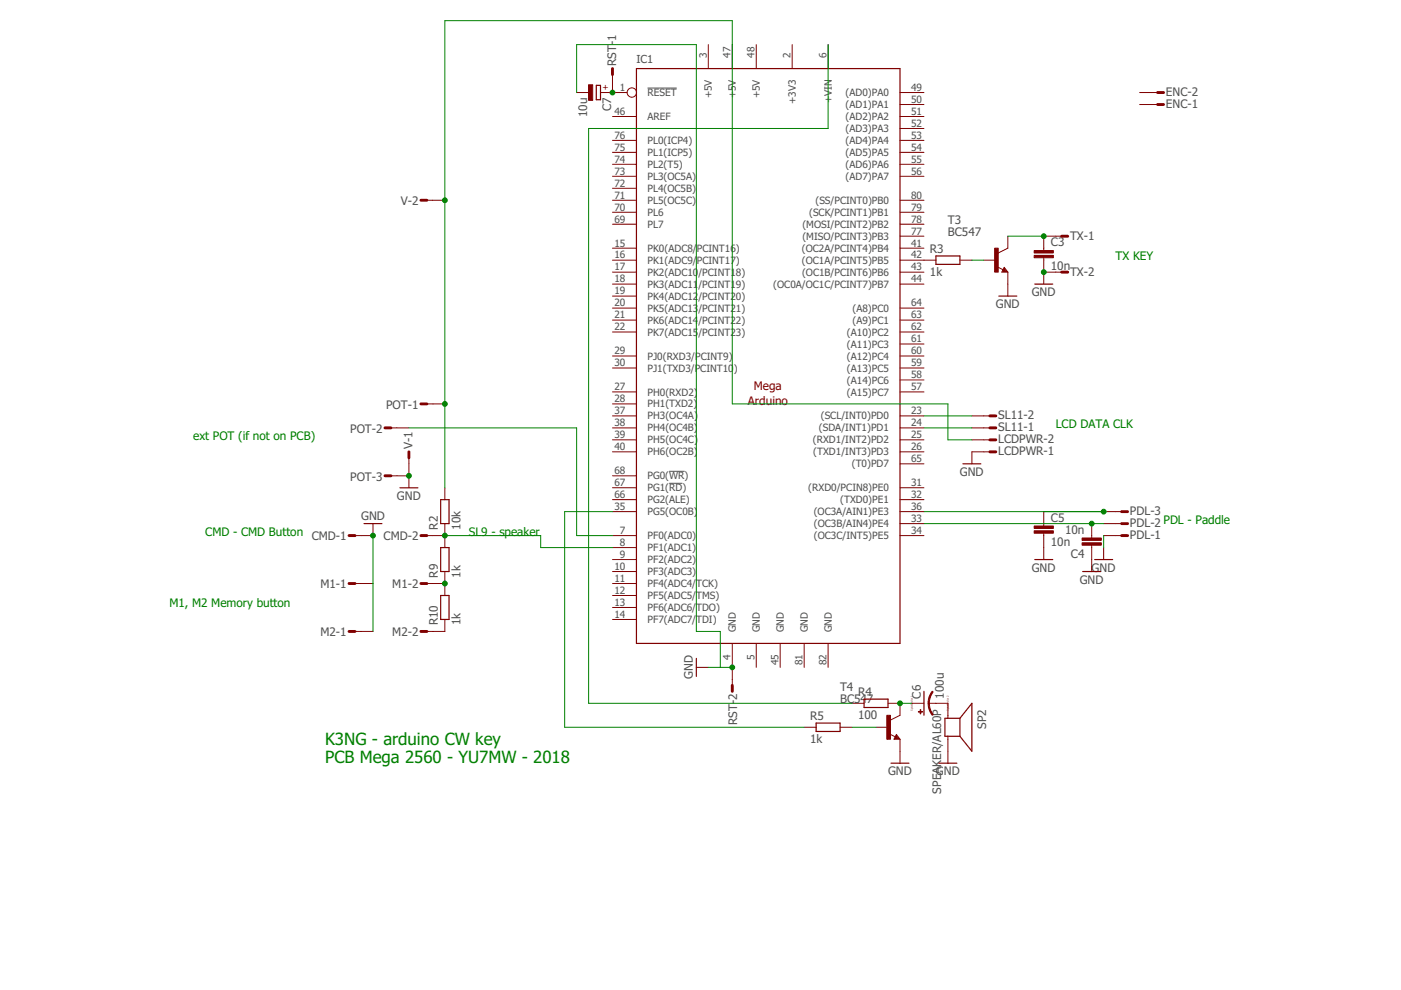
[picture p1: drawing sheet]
<svg xmlns="http://www.w3.org/2000/svg" width="297mm" height="210mm" viewBox="0 0 297 210" stroke-linecap="round" stroke-linejoin="round" font-family="sans-serif">
<path d="M137.3 18.7h6.2M141.9 99.9h3.2M141.9 102.5h2.8" fill="none" stroke="#505050" stroke-width=".21"/>
<g fill="none" stroke="#800000" stroke-width=".25">
<path d="M126.4 18.1h.9v3h-.9zM134.9 14.5h55.9v121.9h-55.9zM198.4 54.3h5.1v1.7h-5.1zM212.9 57.2l.1 .2h-.3l.2-.5 .5 .7h-.7M211.8 62.8h3.8M219.4 60.2h3.8M204.2 98.3h3.8M77.2 111h3.8M84.8 103.4h3.8M93.4 116.1h1.8v5.1h-1.8zM93.4 105.9h1.8v5.1h-1.8zM219.4 118.6h3.8"/>
<path d="M232.1 118.6h3.8M93.4 126.3h1.8v5h-1.8zM147.6 139.6v3.8M229.6 121.2h3.8M173 153.3h5.1v1.8h-5.1zM183.2 148.2h5.1v1.8h-5.1zM190.1 156.2l.1 .3h-.4l.3-.5 .5 .6h-.8M195.9 146.6v5.1M203.5 152.3v3.8M203.5 152.3h-3.2v3.8h3.2M203.5 152.3l2.6-3.2v10.2l-2.6-3.2M188.9 161.8h3.8"/>
<path d="M199.1 161.8h3.8"/>
</g>
<g fill="none" stroke="#800000" stroke-width=".21">
<path d="M122.3 19.6h2.5M127.3 19.6h5.7M129.9 15.8v3.8M150.2 9.5v5M155.3 9.5v5M160.3 9.5v5M168 9.5v5M175.6 9.5v5M190.8 19.6h5.1M241.6 19.6h3.8M129.9 37.4h5M129.9 34.8h5"/>
<path d="M129.9 32.3h5M129.9 29.8h5M129.9 24.7h5M129.9 39.9h5M190.8 37.4h5.1M190.8 34.8h5.1M190.8 32.3h5.1M190.8 29.8h5.1M190.8 27.2h5.1M190.8 24.7h5.1M190.8 22.2h5.1M241.6 22.2h3.8"/>
<path d="M90.5 42.5h3.8M129.9 55.2h5M129.9 57.7h5M129.9 52.6h5M129.9 45h5M129.9 42.5h5M129.9 47.5h5M190.8 55.2h7.6M190.8 57.7h5.1M190.8 50.1h5.1M190.8 52.6h5.1M190.8 45h5.1"/>
<path d="M190.8 42.5h5.1M190.8 47.5h5.1M203.5 55.2h2.6M208.6 55.2h2.5M211.4 56.6l1.3 .6M212.9 56.7l.8 1h-1.3zM213.7 50.1v2.5l-2.1 1M213.7 57.7v5.1M221.3 54.7v5.5M221.3 57.7h3.8M225.1 50.1h-3.8v3M129.9 60.2h5"/>
<path d="M129.9 75.5h5M129.9 78h5M129.9 62.8h5M129.9 65.3h5M129.9 67.9h5M129.9 70.4h5M190.8 60.2h5.1M190.8 75.5h5.1M190.8 78h5.1M190.8 65.3h5.1M190.8 67.9h5.1M190.8 70.4h5.1"/>
<path d="M190.8 72.9h5.1M82.9 90.7h3.8M86.7 97.1v6.3M90.5 85.6h3.8M129.9 90.7h5M129.9 88.2h5M129.9 83.1h5M129.9 85.6h5M129.9 93.3h5M129.9 95.8h5M190.8 90.7h5.1M190.8 88.2h5.1"/>
<path d="M190.8 83.1h5.1M190.8 93.3h5.1M190.8 95.8h5.1M190.8 80.6h5.1M190.8 98.3h5.1M206.1 90.7h3.8M206.1 88.2h3.8M206.1 93.3h3.8M209.9 95.8h-3.8v2.5M79.1 111v2.6h-3.8M82.9 100.9h3.8M90.5 113.6h3.8"/>
<path d="M94.3 103.4v2.5M94.3 111v5.1M129.9 113.6h5M129.9 108.5h5M129.9 118.6h5M129.9 116.1h5M129.9 103.4h5M129.9 105.9h5M129.9 100.9h5M190.8 113.6h5.1M190.8 111h5.1M190.8 108.5h5.1"/>
<path d="M190.8 103.4h5.1M190.8 105.9h5.1M221.3 108.5v3M221.3 113.1v5.5M231.5 111v3.1M231.5 115.6v5.6M234 113.6h3.8M234 111h3.8M234 108.5h3.8M234 116.1v2.5M75.3 123.7h3.8M75.3 133.9h3.8"/>
<path d="M90.5 123.7h3.8M94.3 121.2v5.1M94.3 131.3v2.6h-3.8M129.9 123.7h5M129.9 121.2h5M129.9 126.3h5M129.9 128.8h5M129.9 131.3h5M155.3 136.4v8.9M160.3 136.4v5.1M165.4 136.4v5.1M170.5 136.4v5.1"/>
<path d="M175.6 136.4v5.1M147.6 141.5h2.6M170.5 154.2h2.5M178.1 154.2h2.6M180.7 149.1h2.5M185.7 154.2h2.6M188.3 149.1h2.5v2.6l-2 1M188.6 155.6l1.2 .6M190.1 155.7l.7 1h-1.3zM190.8 156.7v5.1M193.4 149.1h2.5M196.9 149.1h4.1v3.2"/>
<path d="M201 156.1v5.7"/>
<circle cx="134" cy="19.6" r=".99"/>
</g>
<g fill="#800000" stroke="#800000" stroke-width=".21">
<path d="M219.3 54.1h4v.6h-4z"/>
<path d="M219.3 53.1h4v.5h-4z"/>
<path d="M229.4 114.1h4.1v.5h-4.1z"/>
<path d="M229.4 115.1h4.1v.5h-4.1z"/>
<path d="M219.3 112.5h4v.6h-4z"/>
<path d="M219.3 111.5h4v.5h-4z"/>
<path d="M195.1 150.5h.1v.9h-.1z"/>
<path d="M194.7 150.9h.9v.1h-.9z"/>
<path d="M210.9 52.6h.7v5.1h-.7z"/>
<path d="M188 151.7h.8v5h-.8z"/>
<path d="M124.8 18h.9v3.3h-.9z"/>
</g>
<g fill="#800000" stroke="#800000" stroke-width=".21">
<path d="M197.7 146.6l.1 .1-.6 1.4-.2 1h-.2l.2-1.3z" fill-rule="evenodd"/>
<path d="M196.8 149.1h.2l.2 1 .6 1.4-.1 .2-.7-1.2z" fill-rule="evenodd"/>
</g>
<g fill="none" stroke="#800000" stroke-width=".61">
<path d="M129.9 14.5v1.3M245.4 19.6h1.3M245.4 22.2h1.3M89.2 42.5h1.3M225.1 50.1h1.3M225.1 57.7h1.3M81.6 90.7h1.3M86.7 95.8v1.3M89.2 85.6h1.3M209.9 90.7h1.2M209.9 88.2h1.2M209.9 95.8h1.2"/>
<path d="M209.9 93.3h1.2M74 113.6h1.3M81.6 100.9h1.3M89.2 113.6h1.3M237.8 113.6h1.3M237.8 111h1.3M237.8 108.5h1.3M74 133.9h1.3M74 123.7h1.3M89.2 133.9h1.3M89.2 123.7h1.3M155.3 145.3v1.3"/>
</g>
<g fill="none" stroke="#008000" stroke-width=".21">
<path d="M122.3 19.6v-10.1h25.3v124.4h5.1v7.6M175.6 9.5v17.7h-50.8v121.9h55.9M206.1 55.2h2.5M213.7 50.1h7.6M86.7 90.7h35.6v22.9h7.6M195.9 88.2h10.2M195.9 90.7h10.2M206.1 93.3h-5.1v-7.7h-45.7v-81.2h-61v99M79.1 113.6v20.3M94.3 113.6h20.3v2.5h15.3M129.9 108.5h-10.2v45.7h50.8M195.9 108.5h38.1"/>
<path d="M195.9 111h38.1M234 113.6v2.5M150.2 141.5h5.1M180.7 154.2h5M190.8 149.1h2.6"/>
</g>
<g fill="#008000" stroke="#008000" stroke-width=".21">
<circle cx="221.3" cy="50.1" r=".51"/>
<circle cx="190.8" cy="149.1" r=".51"/>
<circle cx="221.3" cy="57.7" r=".51"/>
<circle cx="155.3" cy="141.5" r=".51"/>
<circle cx="79.1" cy="113.6" r=".51"/>
<circle cx="86.7" cy="100.9" r=".51"/>
<circle cx="129.9" cy="19.6" r=".51"/>
<circle cx="234" cy="108.5" r=".51"/>
<circle cx="231.5" cy="111" r=".51"/>
<circle cx="94.3" cy="113.6" r=".51"/>
<circle cx="94.3" cy="123.7" r=".51"/>
<circle cx="94.3" cy="85.6" r=".51"/>
<circle cx="94.3" cy="42.5" r=".51"/>
</g>
<g font-size="3.6" fill="#008000">
<text x="68.9" y="158">K3NG - arduino CW key</text>
<text x="68.9" y="161.8">PCB Mega 2560 - YU7MW - 2018</text>
</g>
<g font-size="2.5" fill="#505050">
<text x="130.6" y="8.7" transform="rotate(-90 130.6 8.7)">1</text>
<text x="130.6" y="14" transform="rotate(-90 130.6 14)">RST-</text>
<text x="129.6" y="23.6" transform="rotate(-90 129.6 23.6)">C7</text>
<text x="247.2" y="22.9">ENC-1</text>
<text x="247.2" y="20.4">ENC-2</text>
<text x="124.5" y="24.9" transform="rotate(-90 124.5 24.9)">10u</text>
<text x="85" y="43.5">V-2</text>
<text x="201" y="47.5">T3</text>
<text x="197.2" y="53.7">R3</text>
<text x="201" y="50.1">BC547</text>
<text x="222.8" y="52.2">C3</text>
<text x="226.9" y="50.8">TX-1</text>
<text x="197.2" y="58.5">1k</text>
<text x="222.8" y="57.3">10n</text>
<text x="226.9" y="58.5">TX-2</text>
<text x="211.1" y="65.3">GND</text>
<text x="218.8" y="62.8">GND</text>
<text x="81.9" y="86.7">POT-1</text>
<text x="211.6" y="88.9">SL11-2</text>
<text x="74.2" y="91.7">POT-2</text>
<text x="87.5" y="95.3" transform="rotate(-90 87.5 95.3)">V-1</text>
<text x="211.6" y="91.5">SL11-1</text>
<text x="211.6" y="94">LCDPWR-2</text>
<text x="74.2" y="101.9">POT-3</text>
<text x="203.5" y="100.9">GND</text>
<text x="211.6" y="96.6">LCDPWR-1</text>
<text x="84.2" y="105.9">GND</text>
<text x="76.6" y="110.3">GND</text>
<text x="92.8" y="112.3" transform="rotate(-90 92.8 112.3)">R2</text>
<text x="97.6" y="112.3" transform="rotate(-90 97.6 112.3)">10k</text>
<text x="222.8" y="110.6">C5</text>
<text x="225.8" y="113.2">10n</text>
<text x="239.6" y="111.8">PDL-2</text>
<text x="239.6" y="109.3">PDL-3</text>
<text x="66.1" y="114.6">CMD-1</text>
<text x="81.3" y="114.6">CMD-2</text>
<text x="222.8" y="115.7">10n</text>
<text x="227.1" y="118.3">C4</text>
<text x="239.6" y="114.3">PDL-1</text>
<text x="67.9" y="124.7">M1-1</text>
<text x="83.2" y="124.7">M1-2</text>
<text x="92.8" y="122.5" transform="rotate(-90 92.8 122.5)">R9</text>
<text x="97.6" y="122.5" transform="rotate(-90 97.6 122.5)">1k</text>
<text x="218.8" y="121.2">GND</text>
<text x="228.9" y="123.7">GND</text>
<text x="231.5" y="121.2">GND</text>
<text x="67.9" y="134.9">M2-1</text>
<text x="83.2" y="134.9">M2-2</text>
<text x="92.8" y="132.6" transform="rotate(-90 92.8 132.6)">R10</text>
<text x="97.6" y="132.6" transform="rotate(-90 97.6 132.6)">1k</text>
<text x="146.9" y="144" transform="rotate(-90 146.9 144)">GND</text>
<text x="156.3" y="148.4" transform="rotate(-90 156.3 148.4)">2</text>
<text x="178.1" y="149.1">BC547</text>
<text x="178.1" y="146.6">T4</text>
<text x="181.9" y="147.6">R4</text>
<text x="195.3" y="148.1" transform="rotate(-90 195.3 148.1)">C6</text>
<text x="200.1" y="148.1" transform="rotate(-90 200.1 148.1)">100u</text>
<text x="156.3" y="153.8" transform="rotate(-90 156.3 153.8)">RST-</text>
<text x="171.8" y="152.7">R5</text>
<text x="181.9" y="152.4">100</text>
<text x="209.1" y="154.5" transform="rotate(-90 209.1 154.5)">SP2</text>
<text x="171.8" y="157.5">1k</text>
<text x="199.6" y="161.1" transform="rotate(-90 199.6 161.1)">ER/AL60P</text>
<text x="188.3" y="164.4">GND</text>
<text x="198.4" y="164.4">GND</text>
<text x="199.6" y="168.3" transform="rotate(-90 199.6 168.3)">SPEAK</text>
</g>
<g font-size="2.5" fill="#008000">
<text x="236.5" y="55.2">TX KEY</text>
<text x="41" y="93.3">ext POT (if not on PCB)</text>
<text x="223.8" y="90.7">LCD DATA CLK</text>
<text x="43.5" y="113.6">CMD - CMD Button</text>
<text x="99.4" y="113.6">SL9 - speaker</text>
<text x="246.7" y="111">PDL - Paddle</text>
<text x="35.9" y="128.8">M1, M2 Memory button</text>
</g>
<g font-size="2.5" fill="#800000">
<text x="159.8" y="82.6">Mega</text>
<text x="158.6" y="85.9">Arduino</text>
</g>
<text font-size="2.3" fill="#505050" x="134.9" y="13.3">IC1</text>
<g font-size="2.1" fill="#505050">
<text x="149.8" y="12.2" transform="rotate(-90 149.8 12.2)">3</text>
<text x="154.9" y="12.2" transform="rotate(-90 154.9 12.2)">47</text>
<text x="160" y="12.2" transform="rotate(-90 160 12.2)">48</text>
<text x="167.6" y="12.2" transform="rotate(-90 167.6 12.2)">2</text>
<text x="175.2" y="12.2" transform="rotate(-90 175.2 12.2)">6</text>
<text x="131.4" y="19.3">1</text>
<text x="137.3" y="20.4">RESET</text>
<text x="150.9" y="20.8" transform="rotate(-90 150.9 20.8)">+5V</text>
<text x="156" y="20.8" transform="rotate(-90 156 20.8)">+5V</text>
<text x="161.1" y="20.8" transform="rotate(-90 161.1 20.8)">+5V</text>
<text x="168.7" y="22" transform="rotate(-90 168.7 22)">+3V3</text>
<text x="176.3" y="21.9" transform="rotate(-90 176.3 21.9)">+VIN</text>
<text x="179.3" y="22.9">(AD1)PA1</text>
<text x="179.3" y="20.4">(AD0)PA0</text>
<text x="193.2" y="21.8">50</text>
<text x="193.2" y="19.3">49</text>
<text x="130.3" y="24.3">46</text>
<text x="130.3" y="29.4">76</text>
<text x="137.3" y="25.5">AREF</text>
<text x="179.3" y="28">(AD3)PA3</text>
<text x="179.3" y="25.5">(AD2)PA2</text>
<text x="193.2" y="29.4">53</text>
<text x="193.2" y="26.9">52</text>
<text x="193.2" y="24.3">51</text>
<text x="130.3" y="32">75</text>
<text x="130.3" y="34.5">74</text>
<text x="137.3" y="30.5">PL0(ICP4)</text>
<text x="137.3" y="33.1">PL1(ICP5)</text>
<text x="137.3" y="35.6">PL2(T5)</text>
<text x="179.3" y="35.6">(AD6)PA6</text>
<text x="179.3" y="33.1">(AD5)PA5</text>
<text x="179.3" y="30.5">(AD4)PA4</text>
<text x="193.2" y="34.5">55</text>
<text x="193.2" y="32">54</text>
<text x="130.3" y="37">73</text>
<text x="130.3" y="39.6">72</text>
<text x="137.3" y="38.2">PL3(OC5A)</text>
<text x="137.3" y="40.7">PL4(OC5B)</text>
<text x="179.3" y="38.2">(AD7)PA7</text>
<text x="193.2" y="37">56</text>
<text x="130.3" y="42.1">71</text>
<text x="130.3" y="44.7">70</text>
<text x="130.3" y="47.2">69</text>
<text x="137.3" y="43.2">PL5(OC5C)</text>
<text x="137.3" y="45.8">PL6</text>
<text x="171.5" y="45.8">(SCK/PCINT1)PB1</text>
<text x="172.9" y="43.2">(SS/PCINT0)PB0</text>
<text x="193.2" y="44.7">79</text>
<text x="193.2" y="42.1">80</text>
<text x="193.2" y="47.2">78</text>
<text x="130.3" y="52.3">15</text>
<text x="137.3" y="53.4">PK0(ADC8/</text>
<text x="137.3" y="48.3">PL7</text>
<text x="147.7" y="53.4">PCINT16)</text>
<text x="170" y="53.4">(OC2A/PCINT4)PB4</text>
<text x="170.1" y="50.8">(MISO/PCINT3)PB3</text>
<text x="170.1" y="48.3">(MOSI/PCINT2)PB2</text>
<text x="193.2" y="49.7">77</text>
<text x="193.2" y="52.3">41</text>
<text x="130.3" y="54.8">16</text>
<text x="130.3" y="57.3">17</text>
<text x="130.3" y="59.9">18</text>
<text x="137.3" y="55.9">PK1(ADC9/</text>
<text x="137.3" y="58.5">PK2(ADC10</text>
<text x="147.7" y="55.9">PCINT17)</text>
<text x="148.1" y="58.5">/PCINT18)</text>
<text x="170" y="55.9">(OC1A/PCINT5)PB5</text>
<text x="170" y="58.5">(OC1B/PCINT6)PB6</text>
<text x="193.2" y="54.8">42</text>
<text x="193.2" y="57.3">43</text>
<text x="193.2" y="59.9">44</text>
<text x="130.3" y="62.4">19</text>
<text x="130.3" y="65">20</text>
<text x="137.3" y="61">PK3(ADC11</text>
<text x="137.3" y="63.5">PK4(ADC12</text>
<text x="148.1" y="61">/PCINT19)</text>
<text x="148.1" y="63.5">/PCINT20)</text>
<text x="163.9" y="61">(OC0A/OC1C/PCINT7)PB7</text>
<text x="193.2" y="65">64</text>
<text x="130.3" y="67.5">21</text>
<text x="130.3" y="70">22</text>
<text x="137.3" y="66.1">PK5(ADC13</text>
<text x="137.3" y="68.6">PK6(ADC14</text>
<text x="137.3" y="71.2">PK7(ADC15</text>
<text x="148.1" y="66.1">/PCINT21)</text>
<text x="148.1" y="68.6">/PCINT22)</text>
<text x="148.1" y="71.2">/PCINT23)</text>
<text x="179.6" y="71.2">(A10)PC2</text>
<text x="180.7" y="66.1">(A8)PC0</text>
<text x="180.7" y="68.6">(A9)PC1</text>
<text x="193.2" y="67.5">63</text>
<text x="193.2" y="70">62</text>
<text x="130.3" y="75.1">29</text>
<text x="130.3" y="77.7">30</text>
<text x="137.3" y="76.2">PJ0(RXD3/PCINT9)</text>
<text x="179.6" y="73.7">(A11)PC3</text>
<text x="179.6" y="76.2">(A12)PC4</text>
<text x="193.2" y="72.6">61</text>
<text x="193.2" y="75.1">60</text>
<text x="193.2" y="77.7">59</text>
<text x="130.3" y="82.7">27</text>
<text x="137.3" y="83.9">PH0(RXD2)</text>
<text x="137.3" y="78.8">PJ1(TXD3/PCINT10</text>
<text x="155.6" y="78.8">)</text>
<text x="179.6" y="78.8">(A13)PC5</text>
<text x="179.6" y="81.3">(A14)PC6</text>
<text x="179.6" y="83.9">(A15)PC7</text>
<text x="193.2" y="80.2">58</text>
<text x="193.2" y="82.7">57</text>
<text x="130.3" y="85.3">28</text>
<text x="130.3" y="87.8">37</text>
<text x="137.3" y="86.4">PH1(TXD2)</text>
<text x="137.3" y="88.9">PH3(OC4A)</text>
<text x="174" y="88.9">(SCL/INT0)PD0</text>
<text x="193.2" y="87.8">23</text>
<text x="130.3" y="90.4">38</text>
<text x="130.3" y="92.9">39</text>
<text x="130.3" y="95.4">40</text>
<text x="137.3" y="91.5">PH4(OC4B)</text>
<text x="137.3" y="94">PH5(OC4C)</text>
<text x="172.4" y="94">(RXD1/INT2)PD2</text>
<text x="173.6" y="91.5">(SDA/INT1)PD1</text>
<text x="193.2" y="90.4">24</text>
<text x="193.2" y="92.9">25</text>
<text x="193.2" y="95.4">26</text>
<text x="130.3" y="100.5">68</text>
<text x="137.3" y="96.6">PH6(OC2B)</text>
<text x="137.3" y="101.6">PG0(WR)</text>
<text x="172.4" y="96.6">(TXD1/INT3)PD3</text>
<text x="180.6" y="99.1">(T0)PD7</text>
<text x="193.2" y="98">65</text>
<text x="130.3" y="103.1">67</text>
<text x="130.3" y="105.6">66</text>
<text x="137.3" y="104.2">PG1(RD)</text>
<text x="137.3" y="106.7">PG2(ALE)</text>
<text x="171.4" y="104.2">(RXD0/PCIN8)PE0</text>
<text x="178.2" y="106.7">(TXD0)PE1</text>
<text x="193.2" y="103.1">31</text>
<text x="193.2" y="105.6">32</text>
<text x="130.3" y="108.1">35</text>
<text x="131.4" y="113.2">7</text>
<text x="137.3" y="109.3">PG5(OC0B)</text>
<text x="172.5" y="109.3">(OC3A/AIN1)PE3</text>
<text x="172.5" y="111.8">(OC3B/AIN4)PE4</text>
<text x="193.2" y="108.1">36</text>
<text x="193.2" y="110.7">33</text>
<text x="193.2" y="113.2">34</text>
<text x="131.4" y="118.3">9</text>
<text x="131.4" y="115.8">8</text>
<text x="137.3" y="114.3">PF0(ADC0)</text>
<text x="137.3" y="119.4">PF2(ADC2)</text>
<text x="137.3" y="116.9">PF1(ADC1)</text>
<text x="172.6" y="114.3">(OC3C/INT5)PE5</text>
<text x="130.3" y="123.4">11</text>
<text x="130.3" y="120.8">10</text>
<text x="130.3" y="125.9">12</text>
<text x="137.3" y="124.5">PF4(ADC4/TCK)</text>
<text x="137.3" y="121.9">PF3(ADC3)</text>
<text x="130.3" y="128.4">13</text>
<text x="130.3" y="131">14</text>
<text x="137.3" y="127">PF5(ADC5/TMS)</text>
<text x="137.3" y="129.6">PF6(ADC6/TDO)</text>
<text x="137.3" y="132.1">PF7(ADC7/TDI)</text>
<text x="156" y="134.1" transform="rotate(-90 156 134.1)">GND</text>
<text x="161.1" y="134.1" transform="rotate(-90 161.1 134.1)">GND</text>
<text x="166.2" y="134.1" transform="rotate(-90 166.2 134.1)">GND</text>
<text x="171.3" y="134.1" transform="rotate(-90 171.3 134.1)">GND</text>
<text x="176.3" y="134.1" transform="rotate(-90 176.3 134.1)">GND</text>
<text x="154.9" y="139.9" transform="rotate(-90 154.9 139.9)">4</text>
<text x="160" y="139.9" transform="rotate(-90 160 139.9)">5</text>
<text x="165.1" y="141.1" transform="rotate(-90 165.1 141.1)">45</text>
<text x="170.1" y="141.1" transform="rotate(-90 170.1 141.1)">81</text>
<text x="175.2" y="141.1" transform="rotate(-90 175.2 141.1)">82</text>
</g>
<text font-size="1.8" fill="#800000" x="127.7" y="19">+</text>
<g font-size=".6" fill="#800080">
<text x="193.5" y="149" transform="rotate(-90 193.5 149)">rder 1</text>
<text x="193.5" y="150.7" transform="rotate(-90 193.5 150.7)">SpiceO</text>
<text x="201.2" y="150.7" transform="rotate(-90 201.2 150.7)">SpiceOrder 2</text>
</g>
</svg>
